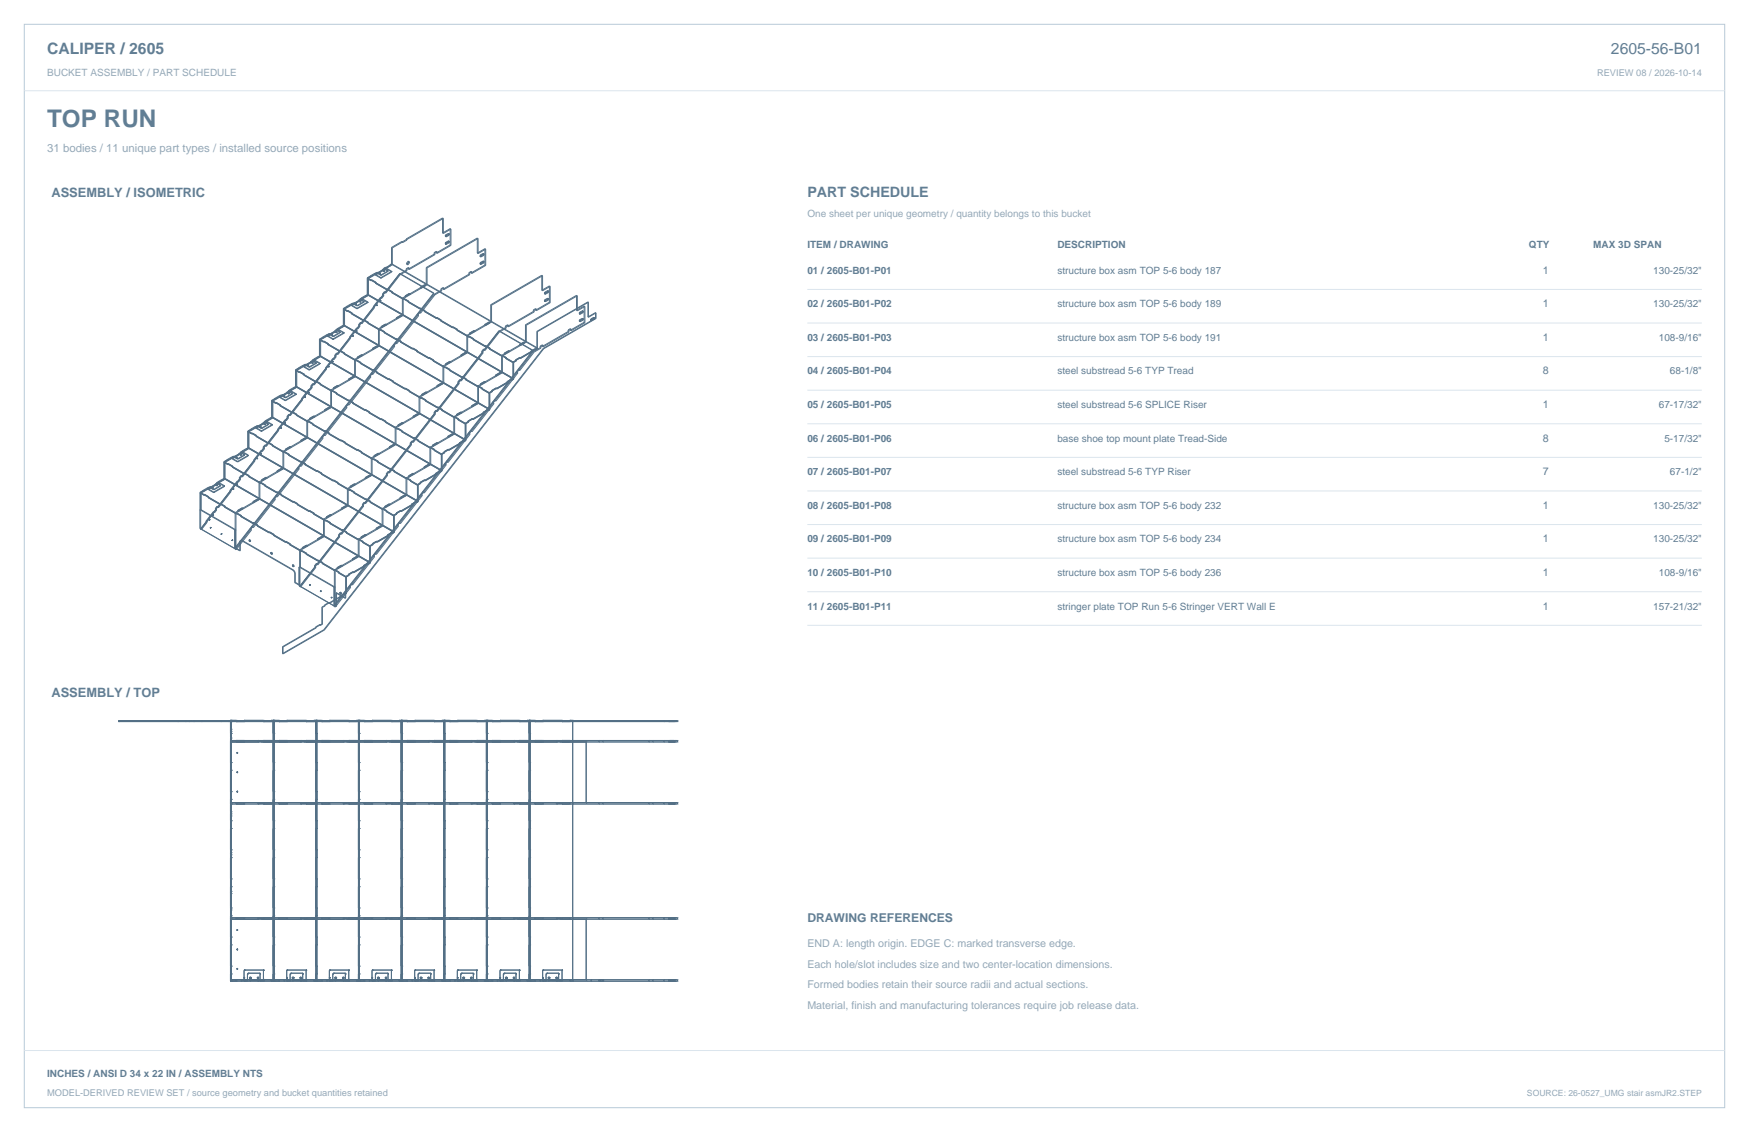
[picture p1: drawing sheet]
<svg xmlns="http://www.w3.org/2000/svg" width="864mm" height="559mm" viewBox="0 0 864 559" stroke-linecap="round" stroke-linejoin="round" font-family="sans-serif">
<path d="M12 12h840v535h-840z" fill="none" stroke="#b8cad8" stroke-width=".49"/>
<g fill="none" stroke="#dbe5ed" stroke-width=".49">
<path d="M12 45h840M399 143h441M399 159h441M399 176h441M399 193h441M399 209h441M399 226h441M399 242h441M399 259h441M399 276h441M399 292h441M399 309h441"/>
<path d="M12 519h840"/>
</g>
<g fill="none" stroke="#536f85" stroke-width=".49">
<path d="M198 119v1M198 120h1M198 119h1M198 119l-5 3M199 119v1M199 119l-5 3M201 118h.1M201 118l-3 2M201 118v1M201 119l-2 1M219 108v7M219 115h.1"/>
<path d="M219 108l-18 10M219 108h.1M220 116v1M220 116l1 1M220 116h.1M220 120h.1M220 117h.1M220 120h1M220 116h1M221 120h-1M221 116h-1M221 117h-1"/>
<path d="M221 116l-1 1M221 115l-1 1M221 115l1 1M221 116h1M221 119l-1 1M221 119l1 1M221 120h1M221 115h.1M221 116h.1M221 119h.1M221 120h.1M221 119h1"/>
<path d="M221 119v1M221 115v1M222 116l-1 1M222 120l-1 1M222 119l-1 1M222 116h.1M222 119h.1M222 120h.1M222 116h-1M222 119v1M222 113v8M222 113l-3 2"/>
<path d="M222 113h1M223 113v8M223 113l-4 2M236 118h.1M236 118v7M236 118l-26 14M236 118l-25 14M181 137l73 42M181 137l2 2M181 137v8M182 137v9h-1M182 137h-1"/>
<path d="M183 136v1zM183 136l-2 1M183 138v1M184 138l-1 1M184 138l2 1M184 138h-1M185 135l3 2M185 135v1M185 140l6 3h1M185 135h.1M185 135l-2 1M185 136h.1"/>
<path d="M185 135l1 1M185 136h1M186 136h-1M186 136l2 1M186 139l-1 1M186 135h-1M186 134l-5 3M186 134v1M186 134l2 2M186 135l2 1M187 134v1M187 134l-2 1"/>
<path d="M187 135h.1M187 134h.1M187 135h-2M187 135l-1 1M187 135h1M188 135h-1M188 135h.1M188 136h.1M188 137h.1M189 133v1M189 133h.1M189 133l-2 1"/>
<path d="M189 134h.1M189 133l-7 5v8h-1M189 133l2 1M189 132v1M189 132l2 2M190 134h.1M190 132l-1 1M190 132h-1M190 132h.1M190 132l3 2M190 132h1M191 133l-4 2"/>
<path d="M191 132v1M191 133h.1M191 132h.1M191 133l2 1M191 134h.1M191 134l-3 2M193 131v-1l72 42-8 5M193 131h.1M193 131l-2 1M193 122v8M193 122h1M193 130l72 42"/>
<path d="M193 130l-4 3M193 134h.1M193 134l-5 3M193 130v1M194 122v9l-5 2M197 135l-89 115v1M197 135l17 10M197 135h.1M197 135l-7 9M198 136l-7 9M201 133l-4 2 1 1M201 133h.1"/>
<path d="M201 133v1M201 130v1M201 130h.1M201 134l-3 2M201 131h.1M202 129l-1 1M202 129h.1M202 132l-1 1M202 132v1M202 132h.1M202 133h.1M202 129l-1 2"/>
<path d="M202 129v1M202 130l-1 1M210 132h1M210 132v8l-10 6M211 132v9l-11 6M214 125l-12 8M214 125h.1M214 125l1 1M214 125h1M215 126l-13 7M215 125v1M215 124l-1 1"/>
<path d="M215 124v1M215 124h1M215 125h1M216 124l-1 1M216 124v1M220 120l1 1M220 120v1M220 121h.1M221 121h-1M222 121l-7 4M222 121h1M223 121l-7 4"/>
<path d="M232 135v1M232 135h.1M232 135l-13 8M232 136l-13 7M233 134h.1M233 135h.1M233 134l-1 1M233 134v1M236 125h.1M237 130h.1M237 126l1 1M237 130h1"/>
<path d="M237 126h.1M237 130l1 1M237 126v1M237 126h1M237 127h.1M237 127h1M238 130h-1M238 126h-1M238 130h.1M238 126h.1M238 130v1M238 127h.1"/>
<path d="M238 125l1 1M238 126h1M238 129h1M238 126l-1 1M238 125l-1 1M238 129l-1 1M238 125h1M238 130h1M238 125h.1M238 129h.1M239 125h.1M239 126h-1"/>
<path d="M239 129l-1 1M239 126h.1M239 129v1M239 129h.1M239 125v1M239 126l-1 1M239 125l-1 1M239 130h-1M239 130h.1M239 131h1M239 131l-6 4M239 123v8"/>
<path d="M239 123h1M239 123l-3 2M240 131l-7 4M240 123v8M240 123l-4 2M268 136h.1M268 136l-26 14M268 136v7M268 136l-25 15M268 136v8M170 152l72 42M170 152v9"/>
<path d="M170 152v9h-1M171 151v1zM171 151l-1 2 1 1M172 153l-1 1M172 153l2 2M173 150h.1M173 150l3 2M173 150h1M173 150l-3 2M174 150v1M174 155l6 3M174 155h.1"/>
<path d="M174 150l-3 2M174 151h.1M174 151l2 1M174 150h-1M174 150l2 1M175 149v1M175 150h.1M175 149l-2 1M176 150h.1M176 151h.1M176 152h.1M177 151h-1"/>
<path d="M177 151h.1M177 148l2-1 3 2M177 148v1M177 148h.1M177 149h.1M177 148l-2 2M177 149l-7 4v8h-1M177 149l-3 2M178 148l2 1M178 148h.1M178 149h.1M178 159l-1 1"/>
<path d="M178 160v-1l-1 1M178 160h1M178 159l1 1M179 148l-2 1M179 148h.1M179 147l-1 1M179 147v1M179 148l3 1M180 149h.1M180 149l-3 2M180 158h.1M180 158l2 1"/>
<path d="M181 146h.1M181 146l-2 1M181 146l-4 2M181 145l73 42M182 149h.1M182 149l-6 3M182 145l-4 3M182 160l6 3M182 159h.1M182 159v1M184 151v1M184 151l1 1"/>
<path d="M185 152h.1M185 152l-6 8M186 151h.1M186 150v1M186 150h.1M188 148h.1M188 148v1M188 149h.1M188 147l-4 4M188 147h1M189 145l1 1M189 145v1"/>
<path d="M189 146l-11 14M190 146l-1 1M190 144l-1 1 1 1M190 144l1 1M190 144l-1 1M190 160l1 1M190 160h1M190 160l-2 1M192 143h-1M192 143l2 1M193 144l6 4M194 144h-1"/>
<path d="M196 157h.1M198 156h.1M198 156l-2 1M198 156l-11 6v9h-1M198 156l-7 5M200 147l1 2M200 147l-1 1M200 146h.1M200 146v1M200 146l-1 1v8l-1 1M200 147h-1v9h-1M201 149l6 4"/>
<path d="M201 149h.1M202 145h1M202 145l-2 1M203 145l-3 1M206 155l1 1M206 156l-11 13M207 156l-11 14M207 154l1 1M207 154l-1 1M207 154h.1M207 152v1M208 142h.1"/>
<path d="M208 152l-1 1M208 152l2 2M208 152h-1M210 154l5 3M210 154h.1M210 141l-2 1M210 141h.1M214 145l-67 86M214 145h.1M214 145l-79 101M214 145l1 1M214 145l-7 9"/>
<path d="M215 146l-7 9M215 157h.1M216 157h-1M216 157l2 1M218 158l5 4M218 158h.1M218 143v1M218 143h.1M218 143l-4 2M218 144l-3 2M219 142h.1M219 143h.1"/>
<path d="M219 142l-1 1M219 142v1M242 159l-3 1M242 159h.1M242 159l-2 2M242 159l-2 1M242 150l1 1M242 150v9l-8 5M243 151v8l-9 5M263 154h1M263 154l-12 7M263 153v1"/>
<path d="M263 153h1M264 154l-13 7M264 153v1M264 152l1 1M264 153h1M264 152l-1 1M264 152v1M265 153h-1M265 153h.1M268 143v1M269 148v1M269 145h1"/>
<path d="M269 148l1 1M269 148h.1M269 145h.1M269 149h.1M269 144v1M269 144h.1M269 148h1M269 144h1M270 148h-1M270 144l-1 1M270 145h-1M270 149h-1"/>
<path d="M270 144h1M270 144l1 1M270 147l1 1M270 148h1M270 147l-1 1M270 148l-1 1M270 144h-1M270 144h.1M270 147h.1M270 148h.1M270 147v1M271 144h-1"/>
<path d="M271 148l-1 1M271 145h-1M271 144h.1M271 148h.1M271 144v1M271 148h-1M271 149h1M271 141h1M271 141l-3 2M271 149l-7 4M271 141v8M272 149l-7 4"/>
<path d="M272 141l-4 3M272 141v8M285 153h.1M285 146h.1M285 146v7M285 146l-26 14M285 146l-25 15M286 155h.1M286 155h1M286 158l1 1M286 158h.1M286 154v1"/>
<path d="M286 158v1M286 154h.1M286 154h1M286 158h1M286 159h.1M286 159h1M287 158h-1M287 154l-1 1M287 158h.1M287 154h.1M287 155h.1M287 159h.1"/>
<path d="M287 153l1 1M287 154h1M287 157l1 1M287 158h1M287 158l-1 1M287 157l-1 1M287 153l-1 1M287 157h1M287 153h.1M287 157h.1M287 153h1M288 153h.1"/>
<path d="M288 157h.1M288 158h-1M288 154h.1M288 158h.1M288 153v1M288 154h-1M288 157v1M288 154l-1 1M288 157l-1 1M288 158l-1 1M288 159h1M288 151h1"/>
<path d="M288 159l-6 4M288 151l-3 2M288 151v8M289 159l-7 4M289 151l-4 2M289 151v8M290 156l1 1M290 149h1M290 149l-25 15M290 149v7M291 149l-26 15M291 149v8"/>
<path d="M292 158h.1M292 157v1M292 157h.1M293 157h1M293 157h.1M293 157h-1M293 157l-1 1M294 157h.1M294 157h-1M294 154h.1M294 157l-26 15M294 154v3"/>
<path d="M294 154l-4 2M294 154l-3 3M151 180h.1M151 180h-1M151 180l1 1M151 180l-1 1M151 180h1M152 180h-1M152 180h.1M153 178v1M153 178l1 1M153 179l-3 2"/>
<path d="M153 179l-2 1M153 179h.1M154 179h-1M154 179h.1M154 178l2 1M154 179h1M155 179h-1M155 179h.1M155 177v1M155 177h.1M155 178l3 1M155 178h-2"/>
<path d="M155 177l-1 1M155 178l-1 1M155 178l-5 3M155 178h.1M155 178l3 2M156 180l-3 1M156 179l-3 2M156 179v1M156 179h.1M157 176h.1M157 176h1M157 176l-2 1"/>
<path d="M157 176h1l72 41-1 1M158 176v1M158 176l-3 1M158 177l-4 2M158 167l1-1-1 2 2 1M158 167l72 42M158 167v9l72 41M158 179v1M158 179l-5 3M158 180l-5 3M158 179h.1M158 180h.1"/>
<path d="M159 167l-1 1v8h-1l1 1M159 166v1M159 166l1 1M159 167h1M160 167h.1M160 167l-2 1v8v1M160 168v1M160 168l2 2M161 165l-2 1M161 165l3 2M161 165l1 1M162 170l6 3"/>
<path d="M162 166h.1M162 166l2 2M162 170h.1M162 165l2 1M162 165h-1M163 165l-3 2M163 165h.1M164 165h.1M164 165v1M164 166h.1M164 179h.1M164 178v1"/>
<path d="M164 178h.1M164 177l-3 5M164 177h1M164 167v1M164 168h.1M164 167h.1M164 166h1M164 168h1M164 167h1M165 177h.1M165 168h.1M165 167v1"/>
<path d="M165 167h.1M165 166h.1M165 163v1M165 163l1 1M165 164h1M165 164l-2 1M165 175l1 1M165 164l-3 2M165 164h.1M165 163h.1M166 164h.1M166 176h.1"/>
<path d="M166 176l-11 14-1-1M166 163l2 1M166 176l-1 1M166 174l-1 1M166 174l1 1M167 175h.1M167 162h.1M167 162l3 2M167 162l-2 1M167 162l-1 1M167 175l-1-1-1 2M167 163l-5 3"/>
<path d="M167 163h.1M167 163l-1 1M167 162v1M167 163l3 1M168 164h.1M168 164l-3 2M168 173h.1M168 173l2 1M169 161h.1M169 161l-2 1M169 161l-2 2M170 161l72 41"/>
<path d="M170 164v1M170 164l-5 3M170 165l-5 3M170 164h.1M170 165h.1M170 160v1M170 160l72 42M170 160l-1 1M170 175l6 3M170 174v1M172 167h1M173 167h.1"/>
<path d="M173 167l-6 8M174 166h.1M176 163v1M176 163h.1M176 178h.1M176 178l2 1M176 164h.1M176 162l-4 5M176 162h1M176 176l1 1zM177 160l1 1-1 1M177 160v1"/>
<path d="M178 161l-11 14M178 179h.1M178 179l6 4M179 175h.1M179 175v1M179 175l-3 1M179 175l-4 2v9l-2 1M179 176l-4 2v8l-8 5M184 172h.1M184 172v1M184 172l-5 3M184 173l-5 3"/>
<path d="M186 171h.1M186 171l-2 1M186 171l-2 2M188 163h.1M188 163l2 1M188 161h1M188 161l1 1M189 162l-2 1v8h-1M189 161v1M190 164l6 4M190 164h.1M191 160v1"/>
<path d="M191 161l-2 1M191 160l-2 1M194 170l1 1M195 171l-1-1 1 1M195 171l-11 14M195 169l1 1M195 169h1l-1 2M196 167v1M196 167l2 1M198 169l6 3M198 168v1M204 172l2 1"/>
<path d="M204 172h.1M206 174l6 3M206 173v1M212 176v1M212 176l2 2M214 178l6 4M214 178h.1M220 180h.1M222 178v1M222 179h1M222 178l1 1M222 179l-3 2v8h-1"/>
<path d="M222 178l-2 2M223 179h.1M223 179l-4 2v8l-1 1M223 179l-3 1M223 161v1M224 161l2 2M224 161l-1 1M226 163l6 3M226 163h.1M228 176h.1M228 175v1M228 175h.1"/>
<path d="M228 176l-6 3M228 176l-5 3M230 174v1M230 174h.1M230 174l-2 2M230 174l-2 1M230 175l-2 1M232 166h.1M232 166l2 1M232 164v1M234 168l6 3M234 167v1"/>
<path d="M234 164h.1M234 163h.1M234 164l-3 2v8h-1M234 163l-2 1M234 163v1M234 164l-3 2v8l-1 1M234 163l-2 2M238 173v1l-11 14M238 173l1 1M239 174h-1l-11 14M239 174l-11 14M239 172l-1 1"/>
<path d="M239 172v1M239 172l-1 2M239 173h.1M239 160h.1M239 160l1 1M239 160h1M240 171h.1M240 160v1M240 171l2 1M242 172l6 4v-1M242 172h.1M246 164h1"/>
<path d="M246 164l-7 9M246 163l17 10M246 163l-98 127M246 163v1M246 164l-7 9v-1M246 164l17 9M247 164l-8 9M248 175v9h-1M248 175h.1M248 175l2 2M249 174v1M249 175h.1"/>
<path d="M249 175h-1M249 175l-1 1v8h-1M250 162h.1M250 161h.1M250 162l-4 2M250 161v1M250 177l3 2 2-1M250 177h.1M250 162l-3 2M251 160v1M251 160l-1 1M251 161h.1"/>
<path d="M251 161h-1M251 173h1M251 173l-2 1M252 173l-3 2M255 178h.1M255 178l-2 1v8l-8 5M255 178l-1 1v8M255 178l-2 1v8M256 170l1 1M256 170h1M257 176v1M257 176l-2 2"/>
<path d="M257 170v1M259 169l-3 1M259 169h.1M259 169l-2 1M259 169l-2 2M259 160l1 1M259 160v9l-10 6M260 161v8l-11 6M262 173v1M263 173l-90 115M263 173h.1M263 173l-98 126"/>
<path d="M263 174h1M263 174l-19 24M264 174l-7 9M264 172l-2 1M264 172l-2 2M264 172h.1M265 164h.1M265 164v8M265 172l-10 6M267 172h.1M267 172l-4 2M267 171v1"/>
<path d="M267 171h.1M267 172l-3 2M268 170h.1M268 170l-1 1M268 171h.1M268 170v1M268 172l-108 139M268 172h.1M281 164h.1M281 164l-13 7M281 163h.1M281 163v1"/>
<path d="M282 162h.1M282 163h.1M282 162l-1 1M282 162v1M134 198l72 41v9M134 198v8l72 42M136 197l-2 1v8l-2 2M136 197l-2 1 2 1M136 197h.1M136 199h.1M136 199l2 1M138 196l3 1"/>
<path d="M138 196h.1M138 196l3 2M139 195l-5 3M139 195l-3 2M139 195h.1M139 195l2 1M139 195l-1 1M139 195h1M140 195h.1M140 196h.1M140 195v1M140 196h1"/>
<path d="M140 195h1M141 195v1M141 196h.1M141 195h.1M141 195h-1M141 196h-1M141 197v1M141 198h.1M141 197h.1M142 194l-7 4v8l-1 1M142 194h.1M142 194l-2 1"/>
<path d="M142 193l4-2 72 41-1 1M142 193l2 1M142 193h.1M142 194v1M142 195h.1M142 194h1M142 195h1M143 194v1M143 194h-1M143 194h.1M143 195h.1M143 193l3 1"/>
<path d="M143 193l-1 1M143 193h-1M143 193l-5 3M144 193h-1M144 193h.1M144 193l2 2M144 194l-3 2M144 195l-3 1M144 194v1M144 194h.1M144 195h.1M145 191l1 1"/>
<path d="M146 191v1M146 191h-1M146 191l-2 2M146 192l-4 2M146 183l2-1-2 1 2 1M146 183l72 41v9M146 183v8l72 42M146 194v1M146 194l-5 3M146 195h.1M146 195l-5 3M146 194h.1"/>
<path d="M147 182l-1 1v8h-1M147 182h.1M147 182h1M148 182l-1 1v8l-1 1M148 182h.1M148 183v1M148 183l2 2M148 184h.1M149 197h.1M149 197l-6 8M150 180l-3 2M150 180v1"/>
<path d="M150 181l3 1M150 185l6 4M150 185h.1M150 181l-2 1M150 181h.1M150 181l3 2M150 196h1M150 196h.1M151 196h.1M151 196h-1M151 180l-3 2M152 181h.1"/>
<path d="M152 180v1M152 194h.1M152 194h1M152 181h1M153 194h-1M153 194h.1M153 192l-4 5M153 192v1M153 181h.1M153 182v1M153 183h.1M153 182h.1"/>
<path d="M153 191h1M154 191l-11 14M154 191l-1 2M154 189l-1 2M154 189l1 1M155 190l-1 1M156 188v1M156 188l2 1M156 188h.1M158 190l6 3M158 189v1M161 182h.1"/>
<path d="M161 182l-6 8M162 181h.1M162 181h1M163 181h.1M163 181h-1M164 193l2 1M164 193h.1M165 192h.1M165 191v1M165 192l-2 1v8h-1M165 192l-1 1v8h-1M166 194l6 4"/>
<path d="M166 194h.1M167 190v1M167 190h.1M167 190l-2 1M167 190l-2 2M167 191l-2 1M172 200h.1M172 200v-1v1M172 200l-56 71M172 187h.1M172 187h1M172 187l-7 5"/>
<path d="M172 197v1M172 197l2 2M173 187h-1M174 199l6 4M174 199h.1M174 186h1h-1M174 186h.1M174 186l-2 1M183 185v1M183 186h.1M183 186l-11 14M184 184v1"/>
<path d="M184 185l-1-1h1l-1 2-1-1 1 1M184 185h.1M184 182v1M184 182l2 2M186 184l6 3M186 184h.1M192 187h.1M192 187l2 1M194 189l6 3M194 188v1M200 192l2 1M200 192h.1"/>
<path d="M202 193l6 4M202 193h.1M208 196v1M208 196l2 2M208 195h1M208 195h.1M208 195l-1 1v8l-1 1M209 195l-2 1v8v1M209 195h.1M210 198h.1M210 198l6 3M210 193l1 1"/>
<path d="M210 193l-2 2M211 194l-2 1M216 190v1M216 191l-7 4M216 191h.1M218 189v1M218 189h.1M218 189l-10 6M218 189l-2 1M218 190l-2 1M218 189l-2 2M220 181v1"/>
<path d="M220 181l2 1M220 181h.1M222 183l6 3M222 182v1M226 189h1M226 189h1l-11 14M227 189l-11 14M227 188h1M227 188v-1l-1 2M228 188h-1l-1 1M228 186h.1M228 186l2 1"/>
<path d="M230 187l8 5M230 187h.1M235 199v1M235 199h.1M235 199l-2 2M235 199l-2 1M235 200l-2 1M237 189l1 1M238 190l-2 1v8l-1 1M238 190h.1M238 192l4 2M238 192h.1"/>
<path d="M239 189h1M239 188h1M239 188v1M239 189l-3 2v8h-1M239 188l-2 1M240 188v1M240 189l-2 1M240 188l-2 2M242 194v8M242 194h.1M243 193h.1M243 193l-1 1"/>
<path d="M243 199h1M244 199h.1M244 199l-11 14M244 197l1 1M244 198v-1l1 1-1 1h-1h1M244 198h1M245 185h.1M245 185l-6 4M245 192h.1M245 192l-2 1M247 184h.1M247 184l-2 1"/>
<path d="M247 184l-7 5M250 188l1 1M251 189l-6 3M252 187l1 1M252 187h1M252 187l-2 1M252 187l-9 6M252 187h.1M253 187v1M254 187l-1 1M254 187h-1M255 183l1 1z"/>
<path d="M256 184l-11 14M256 182l1 1M122 213l73 42M122 213v8l73 42M124 212l-1 1v8M124 212l-2 1 2 1M124 214h.1M124 212h.1M125 214h-1M125 214l2 1M126 211l3 2M126 211h.1"/>
<path d="M126 211l-2 1M126 215l6 4M126 215h.1M126 211h1M127 211h-1M127 211h.1M127 211l2 2M127 210l-5 3M127 210h.1M127 210l-3 2M127 210l2 1M128 210h.1"/>
<path d="M128 210l-2 1M128 210v1M128 211h.1M128 211h1M129 210h-1M129 210v1M129 210h.1M129 211h.1M129 211h-1M129 211v1M129 213h.1M129 212h.1"/>
<path d="M130 209h.1M130 209l-2 1M130 209l-7 4v8l-1 1M131 208l1 1M131 208h.1M131 209h.1M131 210h.1M131 209v1M131 220l-1 1M131 220h1M131 208l-1 1M131 208l3 1"/>
<path d="M132 208l-5 3M132 208h.1M132 208l-2 1M132 208h-1M132 208l2 2M132 209l-3 2M132 210l-3 1M132 209v1M132 209h.1M132 210h.1M133 209h-1M133 218l-1 1"/>
<path d="M133 218l2 2M134 206v1M134 207h.1M134 206h.1M134 206l-3 2M134 206l72 41M134 206l-2 2M134 207l-4 2M134 209v1M134 210l-5 3M134 210h.1M135 220h-1"/>
<path d="M137 212h.1M137 212h1M138 212l-6 8M138 200l6 4M138 200h.1M139 211h.1M140 209h1M140 209h.1M141 209h-1M141 209h.1M141 207l-4 5M141 207v1"/>
<path d="M142 206l-11 14M142 206h.1M142 206l-1 2M143 205l-1 1M143 205h.1M144 203v1M144 203h.1M144 203l2 2M146 205l6 3M146 205h.1M149 217v1M151 216v1"/>
<path d="M151 216h.1M151 216l-2 1M151 217l-11 6v8h-1M151 216l-2 2M152 208h.1M152 208l3 1M153 207h.1M153 207l-1 1v8l-3 2M154 210l6 3M155 209h-1M155 209l-1 1M155 205v1"/>
<path d="M155 206h.1M155 206l-4 2v8l-10 6M155 205l-2 2M155 206l-2 1M159 216h1zM160 216l-11 14M160 214v1zM160 202h1M160 213h.1M160 213l3 1M162 214l6 4M162 201l1 1"/>
<path d="M162 201h1M162 201h.1M162 201l-2 1M162 201l-7 5M163 214h-1M163 201v1M163 201l-2 1M163 202l-8 4M169 217l-1 1M169 217l1 2M170 219l6 3M170 219h.1"/>
<path d="M171 201h.1M171 201v-1v1M171 201l-11 14M180 202v1M180 202l2 1M180 202h.1M182 204l6 3M182 203v1M188 207h.1M188 207l2 1M190 208l6 4M190 208h.1"/>
<path d="M194 220h1M194 219l1 1M194 219v1M194 219l-2 2M195 220l-8 4M196 211v1M196 211l3 2M196 210h1M198 213l6 3M199 213h-1M199 209h.1M199 209l-3 1"/>
<path d="M199 209l-2 1M202 219l1 1M202 219h1l-11 14M203 220l-11 13M204 218l-1 1v1M204 218h.1M204 218h-1l-1 1M204 206h.1M204 216h.1M204 216l3 1M206 205h1M206 204l1 1"/>
<path d="M206 204l-2 2M206 205l-11 6v8l-10 6M206 204v1M206 218l6 3M206 218h.1M207 205h.1M207 205l-11 6v8l-1 1M207 205l-3 1M214 220h.1M214 204h1l-11 14M214 204h1M215 204l-11 14"/>
<path d="M216 203h.1M216 203h-1l-1 1M216 219h.1M216 219l-2 1M216 203h-1l-1 1h1M216 219l-3 2v8l-11 6M216 201h.1M216 201l2 1M218 203l6 3M218 202h.1M218 202v1M221 215l1 1"/>
<path d="M222 216h.1M222 216l-6 3M223 214l1 1M223 214h1M223 214l-2 1M224 214v1M224 214l-2 2M224 215l-2 1M224 206v8l-12 7M224 206l2 1M225 205h1M226 207l4 2 1-1"/>
<path d="M226 207h.1M227 219h.1M227 219l-5 3M228 204h.1M228 203v1M228 204l-4 2M228 203l-3 2M228 204l-4 2v8v1M228 204l-2 1M229 217v1M229 217l-2 2M229 218h.1"/>
<path d="M230 209v8l-11 6M230 217l-1 1M230 209v8M231 208h.1M231 208l-1 1M232 214h.1M232 214l-11 14M232 214h-1h1M233 213h.1M233 213l-1-1 1 1M233 213l-1 1M233 201h.1"/>
<path d="M233 200v1M233 201l-5 3M233 207h.1M233 207h1M233 207l-2 1M239 204h.1M239 204l-6 3M239 204l-5 3M241 203h.1M241 202v1M241 202l-2 2M242 202l-1 1"/>
<path d="M242 202l-12 7M106 239h.1M106 239h1M106 239l-3 2M106 239l1 1M106 239l-7 4v18M106 239l-2 1M107 239v1M107 240l-4 2M107 239l2 1M107 238v1M107 238l2 1"/>
<path d="M107 240h.1M107 239h.1M108 238l-2 1M108 238l3 2M108 238l-1 1M108 239h-1M108 238v1M108 239h.1M108 238h.1M108 239l3 1M109 240l-3 1M109 240l-3 2"/>
<path d="M109 239v1M109 239h.1M109 240h.1M110 236v1M110 236l-3 2M110 237l1-1 72 42M110 237h.1M110 237l-2 1M111 228l72 42M111 228v8l72 42M111 228v8l-1 1M111 240h.1"/>
<path d="M111 240l-5 3M112 227h.1M112 227l-1 1 1 1M112 229h.1M113 229h-1M113 229l2 1M114 226l3 2M115 226v1M115 231l6 3M115 226l-4 2v9l-4 2M115 226h-1M115 226l-3 1"/>
<path d="M115 226h.1M115 227h.1M115 227l2 1M115 230h.1M115 230v1M115 225l-4 3M115 225l-1 1M115 225l2 1M115 225h.1M115 225l2 2M116 225l-2 1M116 225h.1"/>
<path d="M116 225v1M116 226h.1M117 226h.1M117 239h.1M117 226v1M117 237l-4 5M117 237l1 1M117 227h.1M117 228h.1M117 238h1M118 227h-1M118 226h-1"/>
<path d="M118 226h.1M118 227h.1M118 226v1M118 224h.1M118 236h1l-11 14h-1M118 236l1 1M118 224l-3 2M118 224l-2 1M119 223l2 2M119 223l4-2 72 42h-1M119 223l2 1M119 225h.1"/>
<path d="M119 224h.1M119 237l-1 1M119 224v1M119 235l-1 1M119 235h1M120 223l3 2M120 223l-2 1M120 235h-1l-1 1M120 224l-5 2M120 223v1M120 223h.1M120 224l3 1"/>
<path d="M121 225l-3 1M121 225l-3 2M121 224v1M121 224h.1M121 225h.1M121 234h.1M121 234l2 1M122 222h.1M122 222l-4 2M122 222l-2 1M123 221l-1 1M123 225h.1"/>
<path d="M123 225l-6 3M123 221l-3 2M123 235l6 4M123 235h.1M127 226h.1M127 226v1M127 227h.1M129 224h.1M129 238l2 1M129 238v1M129 238h.1M129 222l-4 5 1 1-6 7"/>
<path d="M129 222l1 1M129 237h1M129 237h.1M129 237l-1 1v8l-1 1M130 237l-2 1v8v1M130 237h.1M130 221l-10 14h-1M130 221l1 1M131 222l-1 1M131 240l6 3M131 239v1M131 236h.1"/>
<path d="M131 236h1M131 236l-2 1M132 236h-1M132 236l-2 1M134 220l6 3M137 232v1M139 231v1M139 231h.1M139 231l-2 1M139 231l-2 2M139 232l-9 5M140 223h.1"/>
<path d="M141 223h-1M141 223l2 1M141 222h.1M141 222l-1 1v8l-11 6M143 225l5 3M143 225h.1M143 220l1 1M143 220l-2 2M144 221l-3 1M147 231h1M147 231l-31 40M148 231l-11 14"/>
<path d="M148 230h1M148 228h.1M149 228h-1M149 228l2 1M151 229l5 4M151 229h.1M157 232l-1 1M157 232l2 2M159 234l5 3M159 234h.1M165 237l2 1M165 237h-1"/>
<path d="M167 239l6 3M167 238v1M175 239h.1M175 239l-2 1M176 222h.1M177 222h-1M177 222l1 1M178 224l6 3M178 224h.1M180 236h1M181 236h.1M181 236l-8 5"/>
<path d="M183 235h.1M183 235l-11 6v8l-1 1M183 235l-3 1M183 235l-2 1M185 226l-1 1M185 226l2 2M185 227h-1M185 225h.1M185 225v1M185 225l-2 1v8l-2 2M185 226h-1v9h-1M186 228l6 4"/>
<path d="M187 228h-1M187 224h.1M187 224l-2 1M187 224l-2 2M191 234l-11 14M191 234v1M191 235l-10 14M192 233h.1M192 233l-1 1M192 221h1zM193 231l-1 1M193 231l2 1"/>
<path d="M193 231h-1M195 233l5 3h1M195 232v1M200 236v8l-2 2M201 236h-1M201 236l2 1M202 235h.1M202 235l-2 1M202 235l-1 1v8l-1 1M203 237l3 3 2-1M203 237h.1M204 234h.1"/>
<path d="M204 234l-2 1M206 239v8M207 238l-1 1M207 238l1 1M207 238h.1M208 238v1M209 231h1zM210 237h.1M210 237l-3 1M211 229l1 1zM211 229l-2 2M212 221v8l-10 6"/>
<path d="M212 221l2 1M212 221h.1M214 222l4 2M214 222h.1M215 234h.1M215 234l-5 3M217 233h.1M217 233l-2 1M218 233h-1M219 223h1M219 223l1 1M219 223h.1"/>
<path d="M219 223l-1 1v8l-11 6M220 223l-2 1M220 223v1M220 224h-2M220 229l-11 14M221 228h.1M221 228l-1 1M221 222h1M221 222l-2 1M99 252l17 10M99 252v9M99 243l72 42"/>
<path d="M99 243l2 1M99 243l1-1-1 1M99 243v9M99 243v8M99 251l17 11M99 251v1M100 242l-1 1M100 242h.1M100 242h1M101 242h-1M101 244h.1M101 244l2 1"/>
<path d="M102 257l-3 4M102 257v1M102 258h.1M102 258l-3 3M102 241l-2 1M102 241h.1M102 241l3 2M102 241h1M103 246l6 3M103 245v1M103 241l-2 1M103 241h.1"/>
<path d="M103 242h.1M103 241v1M103 242l2 1M103 257h.1M103 256v1M103 256h.1M103 256l1 1M103 240v1M103 240l2 1M103 241l2 1M103 257h1M103 256h1"/>
<path d="M104 256h.1M104 257h-1M104 256v1M104 257h.1M104 240l-2 1M104 240v1v-1M104 240h.1M104 241h.1M105 241h.1M105 254h.1M105 241v1M105 253l-3 4"/>
<path d="M105 253h1M105 242h.1M105 243h.1M105 242h1M105 241h1M105 243h1M106 242h.1M106 241v1M106 241h.1M106 253h.1M106 243h.1M106 251h1l-8 10"/>
<path d="M106 251l1 1M107 252l-1 1M107 252h.1M107 250l-1 1M107 250l1 1M107 250l-1 1 1 1M108 250l-9 11M109 249h.1M109 249l2 1M111 250h.1M111 250l6 4M113 242h1"/>
<path d="M113 242l1 1M114 242v1M114 243l-6 8M115 241v1M115 241h.1M115 242h.1M117 253v1M117 253l2 2M117 252l1 1zM119 255l6 3M119 255h.1M120 251h.1"/>
<path d="M120 251l-3 1M124 260h1zM125 258h.1M125 248h.1M125 258l2 1M127 260l6 3M127 247h1M127 246l1 1M127 246v1M127 246l-2 2M127 259v1M128 247h.1"/>
<path d="M128 247l-12 6v18M128 247l-11 6v18M128 247l-3 1M135 246l-19 25M135 246l1 1M136 246h-1l1 1M136 247l-11 13M136 245h1M137 245h-1h1M137 243h.1M137 243l2 1M139 244l6 4"/>
<path d="M139 244h.1M145 247v1M145 247l2 2M147 249l6 4v-1M147 249h.1M153 252l2 1M153 252h.1M155 254l6 3M155 253v1M161 257h.1M161 257l2 1M161 255h.1"/>
<path d="M163 258l6 4M163 258h.1M163 254h1M163 254l-2 1M164 254l-3 1M169 251h.1M171 250h.1M171 250l-11 6v9h-1M171 250l-2 1M171 250l-11 7v8h-1M173 242h.1M173 242l2 1"/>
<path d="M173 240h.1M173 240v1M173 241h-1v9h-1M175 243h.1M175 243l6 4M179 249v1l-10 13h-1M179 249l1 1M180 250l-11 14M180 248l1 1M180 248l-1 1M181 249l-1-1-1 1M181 246v1"/>
<path d="M181 246l2 2M183 248l6 3M183 248h.1M188 260h.1M188 260l-2 1M188 260l-11 6M189 251v8l-1 1M189 251l2 1M190 250h.1M191 253l3 2 2-1M191 252v1M191 252h.1"/>
<path d="M192 249h1M192 249l-2 1M193 249l-3 1M194 254v9l-10 6M195 254v9M196 253h.1M196 254h.1M196 253v1M196 254h-2M196 253l-2 1M196 259l1 1M197 260l-11 14"/>
<path d="M197 258l1 1M197 258l-32 41M198 246h.1M198 246l-9 5M198 252h.1M198 252l-2 2M198 252l-2 1M200 244v1M200 244l-2 2M200 245h.1M200 245l-11 6v9h-1M200 245l-2 1"/>
<path d="M203 249h.1M203 249l-7 4M205 248h1M205 248l-2 1M206 248h.1M206 247l-8 5M208 244l1 1M208 244l-11 14M208 244h.1M209 245l-11 14M209 243h.1M209 243l-1 1"/>
<path d="M99 261l17 10M99 261h.1M104 260v1M104 261h.1M104 260h.1M109 264h.1M109 263v1M109 263h.1M109 263l1 1M109 264h1M110 264h-1M110 264h.1"/>
<path d="M115 267h.1M115 266v1M115 266h.1M116 271h.1M116 271h1M116 262v9M117 271l1 1M117 271l2 1M118 268v4M118 267v1M119 267v5M119 272h-1"/>
<path d="M119 267l-1 1M119 267h.1M119 267h-1M119 267l25 14M119 267h1M120 267h-1M120 267l25 14M123 267h.1M123 266v1M123 266h.1M123 261l1 1M123 261h1"/>
<path d="M123 267h1M124 267h.1M124 267h-1M124 262l-7 9M133 263l2 1M133 263h.1M134 273h.1M134 273v1M134 274h.1M135 264l6 4M135 264h.1M141 267l2 2"/>
<path d="M141 267v1M141 268h.1M143 269l6 3M143 269h.1M144 279h.1M144 279v1M144 280h1M145 279h-1M145 279h.1M145 280h.1M145 279v1M145 279l-1 1"/>
<path d="M148 280l17 10M148 280v9M149 272h.1M149 272l2 1M149 270l1 1M150 271h.1M150 271l-2 1v8M151 274l6 3M151 274h.1M151 269h1M151 269l-2 1M152 269l-2 2"/>
<path d="M155 279l1 1M155 279l1 1-8 9M156 278l1 1M156 278l-1 1M157 266h.1M157 276v1M157 276l2 2M157 277h.1M159 265h.1M159 265l-11 6v19M159 265l-2 1M159 278l6 4"/>
<path d="M159 278h.1M159 265l-9 6M167 264l1 1-11 14-1-1-1 1 1 1M167 264l1 1M168 265l-11 14M168 263l1 1M168 263l-1 1M168 263h.1M168 263l-1 1 1 1M169 279h.1M169 279l-3 1M169 279l-2 1"/>
<path d="M169 261v1M169 261l2 2M171 263l6 3M171 263h.1M174 276h.1M176 275h1M176 275l-2 1M176 275h.1M176 275l-10 6M177 275h-1M177 275l-3 1M177 266v9h-1"/>
<path d="M177 266l2 1M177 266h.1M178 265h1M179 268l4 2M179 268h.1M180 279h.1M180 279v1M180 280l-6 2M180 279l-5 3M180 264h1M180 264l-2 1M181 264l-2 1"/>
<path d="M182 278h.1M182 278l-2 1M183 278l-12 7v10M183 269v9M183 270v8M183 278h-1M183 278h.1M183 270h.1M184 268v1M184 269h.1M184 269h-1M184 269l-1 1"/>
<path d="M184 274l1 1M185 274h-1l1 1M185 275l-11 14M185 273l1 1zM185 273h.1M186 261h.1M186 267h.1M186 267l-2 1M188 260l-11 6v9l-10 6M191 264h1M191 264l1 1M192 264v1"/>
<path d="M192 265l-6 2M192 264l-6 3M194 263h.1M194 263l-3 1M195 263h-1M144 281l1 1M145 282h.1M145 281h.1M145 281h-1M145 281v1M145 282v1M145 282h1"/>
<path d="M145 283h1M146 283h.1M146 283v5M146 282v1M146 282h-1M146 283h-1M146 283v4M146 287l2 2-2-1M146 287v1M148 289l17 10M148 289v1M148 290h.1"/>
<path d="M153 289h.1M156 280l-8 10M158 292h.1M158 292h1M159 292h-1M159 292h.1M159 300v8M159 300h.1M160 299l-1 1M160 299h.1M160 299h1M161 299l-2 1"/>
<path d="M161 299h.1M162 297v1M162 297l-2 2M164 295h.1M165 299h.1M165 299l1 1M165 290v9M165 281v1M165 281v18M165 281l2 1M166 299h.1M166 293v6"/>
<path d="M166 293h.1M166 293l4 2M166 280h1M166 281h1M166 280v1M166 281h-1M166 293l5 2M167 280v1M167 281l-1 1v17M167 283l4 2 1-1M167 282v1M168 293h.1"/>
<path d="M168 294v1M168 295l-7 4M168 295h.1M168 294h.1M168 292v1M168 295l-5 3-1-1M168 292h.1M168 293h1M169 293h-1M169 293h.1M170 293l-2 1M170 293h.1"/>
<path d="M170 293v1M170 293h1M170 293v2M171 295h-1M171 293h-1M171 285v8M171 293l-1 1M172 283v1M172 284h.1M172 284l-1 1M172 289l1 1zM173 290l-7 10"/>
<path d="M173 288l1 1M173 288l-8 11M173 288h1M174 282h1M174 282v1M174 283l-2 1M174 282l-2 1M175 282l-1 1M139 319v4M139 319h1M140 319v4M156 310l-17 9"/>
<path d="M156 310h.1M156 309v1M156 310l-16 9M158 308v1M158 308l-2 1M159 308l-3 2M159 308h.1M159 308l-1 1M160 311h.1M160 311l-21 12M160 311l-20 12M139 323h1"/>
<path d="M59 356h.1M59 356h275M88 356h.1M92 356h.1M93 356h.1M95 356h.1M96 356h.1M99 356h.1M109 356h.1M113 356h.1M114 356h.1M114 356v128"/>
<path d="M114 356h3M117 356h.1M121 356h.1M121 356h9M130 356h.1M134 356h.1M134 356h4M135 356h.1M135 356v128M138 356h.1M142 356h.1M142 356h9"/>
<path d="M151 356h.1M155 356h.1M155 356h4M156 356h.1M156 356v128M159 356h.1M163 356h.1M163 356h9M172 356h.1M176 356h.1M176 356h4M177 356h.1"/>
<path d="M177 356v128M180 356h.1M184 356h.1M184 356h9M193 356h.1M197 356h.1M197 356h4M198 356h.1M198 356v128M199 356h.1M199 356v128M201 356h.1"/>
<path d="M205 356h.1M205 356h9M214 356h.1M218 356h.1M218 356h4M219 356h.1M219 356v128M220 356h.1M220 356v128M222 356h.1M226 356h.1M226 356h9"/>
<path d="M235 356h.1M239 356h.1M239 356h4M240 356h.1M240 356v128M241 356h.1M241 356v128M243 356h.1M247 356h.1M247 356h9M256 356h.1M260 356h.1"/>
<path d="M260 356h4M261 356h.1M261 356v128M262 356h.1M262 356v128M264 356h.1M268 356h.1M268 356h10M278 356h.1M281 356h.1M281 356h2M283 356h.1"/>
<path d="M283 356v128M288 356h.1M328 356h.1M330 356h.1M331 356h.1M333 356h.1M334 356h.1M114 366h.1M114 362h.1M114 376h.1M114 361h.1M114 364h.1"/>
<path d="M114 360h.1M114 366h220M114 366v30M117 366h.1M117 372h.1M117 371v1M117 371h.1M121 366h.1M127 366h.1M127 366h2M128 366h.1M129 366h.1"/>
<path d="M130 366h.1M134 366h.1M135 366h.1M135 362h.1M135 376h.1M138 366h.1M142 366h.1M148 366h.1M148 366h2M149 366h.1M150 366h.1M151 366h.1"/>
<path d="M155 366h.1M156 366h.1M156 362h.1M156 376h.1M159 366h.1M163 366h.1M169 366h.1M169 366h2M170 366h.1M171 366h.1M172 366h.1M176 366h.1"/>
<path d="M177 366h.1M177 362h.1M177 376h.1M180 366h.1M184 366h.1M191 366h.1M191 366h1M192 366h.1M193 366h.1M197 366h.1M198 366h.1M198 362h.1"/>
<path d="M198 376h.1M198 366h1M198 362h1M198 376h1M199 366h.1M199 362h.1M199 376h.1M201 366h.1M205 366h.1M212 366h.1M212 366h1M213 366h.1"/>
<path d="M214 366h.1M218 366h.1M219 366h.1M219 362h.1M219 376h.1M219 366h1M219 362h1M219 376h1M220 366h.1M220 362h.1M220 376h.1M222 366h.1"/>
<path d="M226 366h.1M233 366h.1M233 366h2M234 366h.1M235 366h.1M239 366h.1M240 366h.1M240 362h.1M240 376h.1M240 366h1M240 362h1M240 376h1"/>
<path d="M241 366h.1M241 362h.1M241 376h.1M243 366h.1M247 366h.1M254 366h.1M254 366h2M255 366h.1M256 366h.1M260 366h.1M261 366h.1M261 362h.1"/>
<path d="M261 376h.1M261 366h1M261 362h1M261 376h1M262 366h.1M262 362h.1M262 376h.1M264 366h.1M268 366h.1M275 366h.1M275 366h2M276 366h.1"/>
<path d="M277 366h.1M278 366h.1M281 366h.1M283 366h.1M289 366v30M290 366h.1M296 366h.1M298 366h.1M320 366h.1M322 366h.1M328 366h.1M330 366h.1"/>
<path d="M331 366h.1M333 366h.1M334 366h.1M114 380h.1M114 395h.1M114 391h.1M114 397h.1M114 396h.1M114 397h220M114 396h220M114 396v1M117 397h.1"/>
<path d="M117 396h.1M117 396v1M117 391h.1M117 381h.1M121 397h.1M121 396h.1M121 396v1M127 396v1M128 396v1M129 396v1M129 396l-2 1M130 396v1"/>
<path d="M130 397h.1M130 396h.1M134 397h.1M134 396h.1M134 396v1M135 380h.1M135 395h.1M135 391h.1M135 396h.1M135 397h.1M138 397h.1M138 396h.1"/>
<path d="M138 396v1M142 397h.1M142 396h.1M142 396v1M148 396v1M149 396v1M150 396v1M150 396l-2 1M151 396v1M151 397h.1M151 396h.1M155 397h.1"/>
<path d="M155 396h.1M155 396v1M156 380h.1M156 395h.1M156 391h.1M156 396h.1M156 397h.1M159 397h.1M159 396h.1M159 396v1M163 397h.1M163 396h.1"/>
<path d="M163 396v1M169 396v1M170 396v1M171 396v1M171 396l-2 1M172 396v1M172 397h.1M172 396h.1M176 397h.1M176 396h.1M176 396v1M177 380h.1"/>
<path d="M177 395h.1M177 391h.1M177 396h.1M177 397h.1M180 397h.1M180 396h.1M180 396v1M184 397h.1M184 396h.1M184 396v1M191 396v1M192 396v1"/>
<path d="M192 396l-1 1M193 396v1M193 397h.1M193 396h.1M197 397h.1M197 396h.1M197 396v1M198 380h.1M198 395h.1M198 391h.1M198 380h1M198 395h1"/>
<path d="M198 391h1M199 380h.1M199 395h.1M199 391h.1M199 396h.1M199 397h.1M201 397h.1M201 396h.1M201 396v1M205 397h.1M205 396h.1M205 396v1"/>
<path d="M212 396v1M213 396v1M213 396l-1 1M214 396v1M214 397h.1M214 396h.1M218 397h.1M218 396h.1M218 396v1M219 380h.1M219 395h.1M219 391h.1"/>
<path d="M219 380h1M219 395h1M219 391h1M220 380h.1M220 395h.1M220 391h.1M220 396h.1M220 397h.1M222 397h.1M222 396h.1M222 396v1M226 397h.1"/>
<path d="M226 396h.1M226 396v1M233 396v1M234 396v1M235 396l-2 1M235 396v1M235 397h.1M235 396h.1M239 397h.1M239 396h.1M239 396v1M240 380h.1"/>
<path d="M240 395h.1M240 391h.1M240 380h1M240 395h1M240 391h1M241 380h.1M241 395h.1M241 391h.1M241 396h.1M241 397h.1M243 397h.1M243 396h.1"/>
<path d="M243 396v1M247 397h.1M247 396h.1M247 396v1M254 396v1M255 396v1M256 396l-2 1M256 396v1M256 397h.1M256 396h.1M260 397h.1M260 396h.1"/>
<path d="M260 396v1M261 380h.1M261 395h.1M261 391h.1M261 380h1M261 395h1M261 391h1M262 380h.1M262 395h.1M262 391h.1M262 396h.1M262 397h.1"/>
<path d="M264 397h.1M264 396h.1M264 396v1M268 397h.1M268 396h.1M268 396v1M275 396v1M276 396v1M277 396l-2 1M277 396v1M278 397h.1M278 396h.1"/>
<path d="M278 396v1M281 397h.1M281 396h.1M281 396v1M283 397h.1M283 396h.1M290 396v1M296 396h.1M296 397h.1M296 396v1M298 397h.1M298 396h.1"/>
<path d="M298 396v1M320 396h.1M320 397h.1M320 396v1M322 397h.1M322 396h.1M322 396v1M328 397h.1M328 396h.1M328 396v1M330 396v1M331 396v1"/>
<path d="M333 396v1M333 397h.1M333 396h.1M334 397h.1M334 396h.1M334 396v1M114 419h.1M114 409h.1M114 405h.1M114 403h.1M114 420h.1M114 401h.1"/>
<path d="M114 402h.1M135 419h.1M135 409h.1M135 405h.1M135 420h.1M156 419h.1M156 409h.1M156 405h.1M156 420h.1M177 419h.1M177 409h.1M177 405h.1"/>
<path d="M177 420h.1M198 419h.1M198 409h.1M198 405h.1M198 420h.1M198 419h1M198 409h1M198 405h1M198 420h1M199 419h.1M199 409h.1M199 405h.1"/>
<path d="M199 420h.1M219 419h.1M219 409h.1M219 405h.1M219 420h.1M219 419h1M219 409h1M219 405h1M219 420h1M220 419h.1M220 409h.1M220 405h.1"/>
<path d="M220 420h.1M240 419h.1M240 409h.1M240 405h.1M240 420h.1M240 419h1M240 409h1M240 405h1M240 420h1M241 419h.1M241 409h.1M241 405h.1"/>
<path d="M241 420h.1M261 419h.1M261 409h.1M261 405h.1M261 420h.1M261 419h1M261 409h1M261 405h1M261 420h1M262 419h.1M262 409h.1M262 405h.1"/>
<path d="M262 420h.1M114 423h.1M114 438h.1M114 434h.1M114 422h.1M114 421h.1M135 423h.1M135 438h.1M135 434h.1M156 423h.1M156 438h.1M156 434h.1"/>
<path d="M177 423h.1M177 438h.1M177 434h.1M198 423h.1M198 438h.1M198 434h.1M198 423h1M198 438h1M198 434h1M199 423h.1M199 438h.1M199 434h.1"/>
<path d="M219 423h.1M219 438h.1M219 434h.1M219 423h1M219 438h1M219 434h1M220 423h.1M220 438h.1M220 434h.1M240 423h.1M240 438h.1M240 434h.1"/>
<path d="M240 423h1M240 438h1M240 434h1M241 423h.1M241 438h.1M241 434h.1M261 423h.1M261 438h.1M261 434h.1M261 423h1M261 438h1M261 434h1"/>
<path d="M262 423h.1M262 438h.1M262 434h.1M114 453h.1M114 454h.1M114 452h.1M114 448h.1M114 441h.1M114 449h.1M114 440h.1M114 453h220M114 454h220"/>
<path d="M114 447h.1M114 454v30M114 453v1M117 453v1M117 454h.1M117 453h.1M117 459h.1M121 454h.1M121 453h.1M121 453v1M127 453v1M127 453l2 1"/>
<path d="M128 453v1M129 453v1M130 453v1M130 454h.1M130 453h.1M134 454h.1M134 453h.1M134 453v1M135 452h.1M135 448h.1M135 453h.1M135 454h.1"/>
<path d="M138 453v1M138 454h.1M138 453h.1M142 454h.1M142 453h.1M142 453v1M148 453v1M148 453l2 1M149 453v1M150 453v1M151 453v1M151 454h.1"/>
<path d="M151 453h.1M155 454h.1M155 453h.1M155 453v1M156 452h.1M156 448h.1M156 453h.1M156 454h.1M159 453v1M159 454h.1M159 453h.1M163 454h.1"/>
<path d="M163 453h.1M163 453v1M169 453v1M169 453l2 1M170 453v1M171 453v1M172 453v1M172 454h.1M172 453h.1M176 454h.1M176 453h.1M176 453v1"/>
<path d="M177 452h.1M177 448h.1M177 453h.1M177 454h.1M180 453v1M180 454h.1M180 453h.1M184 454h.1M184 453h.1M184 453v1M191 453v1M191 453l1 1"/>
<path d="M192 453v1M193 453v1M193 454h.1M193 453h.1M197 454h.1M197 453h.1M197 453v1M198 452h.1M198 448h.1M198 452h1M198 448h1M199 453h.1"/>
<path d="M199 454h.1M199 452h.1M199 448h.1M201 453v1M201 454h.1M201 453h.1M205 454h.1M205 453h.1M205 453v1M212 453v1M212 453l1 1M213 453v1"/>
<path d="M214 453v1M214 454h.1M214 453h.1M218 454h.1M218 453h.1M218 453v1M219 452h.1M219 448h.1M219 452h1M219 448h1M220 453h.1M220 454h.1"/>
<path d="M220 452h.1M220 448h.1M222 453v1M222 454h.1M222 453h.1M226 454h.1M226 453h.1M226 453v1M233 453v1M233 453l2 1M234 453v1M235 453v1"/>
<path d="M235 454h.1M235 453h.1M239 454h.1M239 453h.1M239 453v1M240 452h.1M240 448h.1M240 452h1M240 448h1M241 453h.1M241 454h.1M241 452h.1"/>
<path d="M241 448h.1M243 453v1M243 454h.1M243 453h.1M247 454h.1M247 453h.1M247 453v1M254 453v1M254 453l2 1M255 453v1M256 453v1M256 454h.1"/>
<path d="M256 453h.1M260 454h.1M260 453h.1M260 453v1M261 452h.1M261 448h.1M261 452h1M261 448h1M262 453h.1M262 454h.1M262 452h.1M262 448h.1"/>
<path d="M264 454h.1M264 453h.1M264 453v1M268 454h.1M268 453h.1M268 453v1M275 453v1M275 453l2 1M276 453v1M277 453v1M278 454h.1M278 453h.1"/>
<path d="M278 453v1M281 454h.1M281 453h.1M281 453v1M283 454h.1M283 453h.1M289 454v30M290 453v1M296 453h.1M296 454h.1M296 453v1M298 454h.1"/>
<path d="M298 453h.1M298 453v1M320 453h.1M320 454h.1M320 453v1M322 454h.1M322 453h.1M322 453v1M328 454h.1M328 453h.1M328 453v1M330 453v1"/>
<path d="M331 453v1M333 453v1M333 454h.1M333 453h.1M334 454h.1M334 453h.1M334 453v1M114 466h.1M114 463h.1M114 477h.1M117 478h.1M117 469h.1"/>
<path d="M121 479v5M121 479h.1M121 479h9M130 479h.1M130 479v5M135 466h.1M135 463h.1M135 477h.1M142 479v5M142 479h.1M142 479h9M151 479h.1"/>
<path d="M151 479v5M156 466h.1M156 463h.1M156 477h.1M163 479v5M163 479h.1M163 479h9M172 479h.1M172 479v5M177 466h.1M177 463h.1M177 477h.1"/>
<path d="M184 479h.1M184 479v5M184 479h9M193 479h.1M193 479v5M198 466h.1M198 463h.1M198 477h.1M198 466h1M198 463h1M198 477h1M199 466h.1"/>
<path d="M199 463h.1M199 477h.1M205 479v5M205 479h.1M205 479h9M214 479h.1M214 479v5M219 466h.1M219 463h.1M219 477h.1M219 466h1M219 463h1"/>
<path d="M219 477h1M220 466h.1M220 463h.1M220 477h.1M226 479v5M226 479h.1M226 479h9M235 479h.1M235 479v5M240 466h.1M240 463h.1M240 477h.1"/>
<path d="M240 466h1M240 463h1M240 477h1M241 466h.1M241 463h.1M241 477h.1M247 479v5M247 479h.1M247 479h9M256 479h.1M256 479v5M261 466h.1"/>
<path d="M261 463h.1M261 477h.1M261 466h1M261 463h1M261 477h1M262 466h.1M262 463h.1M262 477h.1M268 479v5M268 479h.1M268 479h9M277 479h.1"/>
<path d="M277 479h1M278 479h.1M278 479v5M114 484h.1M114 481h.1M114 484h220M114 484h3M117 484h.1M119 484h.1M120 484h.1M120 483h.1M120 483h1"/>
<path d="M121 484h.1M121 483h.1M121 483v1M121 484h1M121 483h-1M122 484h.1M122 481h.1M122 481v3M122 480h.1M122 480v1M123 480h.1M123 480h-1"/>
<path d="M123 480h5M123 483h.1M123 482h.1M123 482v1M123 484h.1M123 482h1M123 484h1M124 482h.1M124 483h-1M124 482v1M124 483h.1M124 484h.1"/>
<path d="M124 484h3M126 484h.1M127 483h.1M127 484h.1M127 482h.1M127 482v1M128 484h.1M128 480h.1M128 480v1M128 481h.1M128 481v3M128 484h2"/>
<path d="M129 484h.1M129 484h-2M130 484h.1M130 483h.1M130 483v1M134 484h.1M134 484h4M135 484h.1M135 481h.1M138 484h.1M140 484h.1M141 484h.1"/>
<path d="M141 483h.1M141 483h1M142 483h.1M142 484h.1M142 483v1M142 482v1M142 484h1M142 483h-1M143 484h.1M143 481h.1M143 481v3M144 480l-1 1"/>
<path d="M144 480h.1M144 480h5M144 483h.1M144 482v1M144 482h.1M144 484h.1M144 482h1M144 484h1M145 484h.1M145 483h.1M145 483h-1M145 482h.1"/>
<path d="M145 482v1M145 484h3M147 484h.1M148 483h.1M148 484h.1M148 482v1M148 482h.1M148 483h1M149 483h.1M149 483h-1M149 484h.1M149 480h.1"/>
<path d="M149 480v1M149 481h.1M149 484h2M149 481v3M150 484h.1M150 484h-2M151 484h.1M151 483h.1M151 483v1M155 484h.1M155 484h4M156 484h.1"/>
<path d="M156 481h.1M159 484h.1M161 484h.1M162 484h.1M162 483h1M163 483h.1M163 483h-1M163 484h.1M163 483v1M163 482v1M163 484h1M164 484h.1"/>
<path d="M164 481h.1M164 481v3M165 480l-1 1M165 480h.1M165 480h5M165 483h.1M165 482v1M165 482h.1M165 482h1M165 483h1M165 484h.1M166 484h.1"/>
<path d="M166 483h.1M166 482h.1M166 482v1M166 484h3M168 484h.1M169 483h.1M169 484h.1M169 482h.1M169 482v1M169 482l1 1M170 483h.1M170 483h-1"/>
<path d="M170 484h.1M170 480h.1M170 480v1M170 481h.1M170 481h1M171 484h.1M171 481h.1M171 481v3M171 484h1M171 484h-2M172 484h.1M172 483h.1"/>
<path d="M172 483v1M176 484h.1M176 484h4M177 484h.1M177 481h.1M180 484h.1M182 484h.1M183 484h.1M184 483h.1M184 484h.1M184 483v1M184 484h1"/>
<path d="M184 482v1M185 484h.1M185 481h.1M185 481v3M186 481h.1M186 481h-1M186 480h.1M186 480v1M186 480h5M186 483h.1M186 482h.1M186 482v1"/>
<path d="M186 483h1M187 482h-1M187 484h.1M187 483h.1M187 482h.1M187 482v1M187 484h3M189 484h.1M190 483h.1M190 484h.1M190 482h.1M190 482v1"/>
<path d="M190 482h1M191 482h.1M191 483h-1M191 482v1M191 484h.1M191 483h.1M191 480h.1M191 480v1M191 481h.1M191 481h1M192 481h.1M192 484h.1"/>
<path d="M192 481v3M192 484h1M192 484h-1M193 484h.1M193 483h.1M193 483v1M197 484h.1M197 484h4M198 484h.1M198 481h.1M198 481h1M199 484h.1"/>
<path d="M199 481h.1M201 484h.1M203 484h.1M204 484h.1M205 483h.1M205 484h.1M205 483v1M205 484h1M205 482v1M206 484h.1M206 481h.1M206 481v3"/>
<path d="M207 481h-1M207 481h.1M207 480v1M207 480h.1M207 480h5M207 483h.1M207 482h.1M207 483h1M207 482v1M208 483h.1M208 482h-1M208 482h.1"/>
<path d="M208 484h.1M208 482v1M208 484h3M210 484h.1M211 483h.1M211 484h.1M211 482v1M211 482h.1M211 482h1M212 483h.1M212 483h-1M212 482h.1"/>
<path d="M212 482v1M212 484h.1M212 480h.1M212 480v1M212 481h.1M212 481h1M213 481h.1M213 484h.1M213 481v3M213 484h1M213 484h-1M214 484h.1"/>
<path d="M214 483h.1M214 483v1M218 484h.1M218 484h4M219 484h.1M219 481h.1M219 481h1M220 484h.1M220 481h.1M222 484h.1M224 484h.1M225 484h.1"/>
<path d="M226 483h.1M226 484h.1M226 483v1M226 482h.1M226 482v1M226 484h1M227 484h.1M227 481h.1M227 481v3M228 481h.1M228 481h-1M228 480v1"/>
<path d="M228 480h.1M228 480h5M228 483h.1M228 483h1M229 483h.1M229 483h-1M229 482v1M229 482h.1M229 484h.1M229 484h3M229 483h1M230 483h-1"/>
<path d="M230 483h.1M231 484h.1M232 483h.1M232 484h.1M232 482v1M232 482h.1M232 482h1M232 483h1M233 484h-1M233 484h.1M233 483h.1M233 482h.1"/>
<path d="M233 482v1M233 480h.1M233 480l1 1M234 481h.1M234 484h.1M234 484h1M234 481v3M235 484h-2M235 484h.1M235 483h.1M235 483v1M239 484h.1"/>
<path d="M239 484h4M240 484h.1M240 481h.1M240 481h1M241 484h.1M241 481h.1M243 484h.1M246 484h.1M247 483h.1M247 484h.1M247 483v1M247 482v1"/>
<path d="M247 484h2M249 484h.1M249 481h.1M249 481v3M249 480h.1M249 480v1M249 480h5M250 483h.1M250 482h.1M250 482v1M250 484h.1M250 484h3"/>
<path d="M250 483h1M251 483h-1M251 483h.1M252 484h.1M253 483h.1M253 484h.1M253 482h.1M253 482v1M253 483h1M254 484h.1M254 484h-1M254 482h-1"/>
<path d="M254 483h.1M254 482h.1M254 482v1M254 480h.1M254 480h1M255 480h.1M255 480v1M255 481h.1M255 484h.1M255 484h1M255 481v3M256 484h-2"/>
<path d="M256 484h.1M256 483h.1M256 483v1M260 484h.1M260 484h4M261 484h.1M261 481h.1M261 481h1M262 484h.1M262 481h.1M264 484h.1M267 484h.1"/>
<path d="M268 483h.1M268 484h.1M268 483v1M268 484h2M270 484h.1M270 481h.1M270 481v3M270 480h.1M270 480v1M270 480h5M271 483h.1M271 482h.1"/>
<path d="M271 482v1M271 484h.1M271 484h3M271 483h1M272 483h.1M273 484h.1M274 483h.1M274 483h1M274 484h.1M275 483h.1M275 482l-1 1M275 484h.1"/>
<path d="M275 484h-1M275 482h.1M275 482v1M275 480h.1M275 480h1M276 480h.1M276 480v1M276 481h.1M276 484h.1M276 484h2M276 481v3M277 484h-2"/>
<path d="M277 484h.1M278 484h.1M278 483h.1M278 483l-1 1M281 484h.1M281 484h2M283 484h.1M290 484h.1M292 484h.1M296 484h.1M297 484h.1M298 484h.1"/>
<path d="M320 484h.1M322 484h.1M328 484h.1M330 484h.1M331 484h.1M333 484h.1M334 484h.1"/>
</g>
<text font-size="12" fill="#617e94" x="23" y="63">TOP RUN</text>
<g font-size="7.8" fill="#617e94">
<text x="23" y="27">CALIPER / 2605</text>
<text x="795" y="27">2605-56-B01</text>
</g>
<text font-size="7.1" fill="#617e94" x="399" y="97">PART SCHEDULE</text>
<g font-size="6.3" fill="#617e94">
<text x="25" y="97">ASSEMBLY / ISOMETRIC</text>
<text x="25" y="344">ASSEMBLY / TOP</text>
</g>
<text font-size="6" fill="#617e94" x="399" y="455">DRAWING REFERENCES</text>
<text font-size="5.6" fill="#93a8b9" x="23" y="75">31 bodies / 11 unique part types / installed source positions</text>
<g font-size="5.3" fill="#617e94">
<text x="762" y="135">1</text>
<text x="762" y="152">1</text>
<text x="762" y="168">1</text>
<text x="762" y="185">8</text>
<text x="762" y="201">1</text>
<text x="762" y="218">8</text>
<text x="762" y="235">7</text>
<text x="762" y="251">1</text>
<text x="762" y="268">1</text>
<text x="762" y="284">1</text>
<text x="762" y="301">1</text>
</g>
<g font-size="5.3" fill="#93a8b9">
<text x="399" y="467">END A: length origin. EDGE C: marked transverse edge.</text>
<text x="399" y="478">Each hole/slot includes size and two center-location dimensions.</text>
<text x="399" y="488">Formed bodies retain their source radii and actual sections.</text>
<text x="399" y="498">Material, finish and manufacturing tolerances require job release data.</text>
</g>
<g font-size="4.9" fill="#93a8b9">
<text x="23" y="38">BUCKET ASSEMBLY / PART SCHEDULE</text>
<text x="399" y="107">One sheet per unique geometry / quantity belongs to this bucket</text>
</g>
<g font-size="4.9" fill="#617e94">
<text x="399" y="122">ITEM / DRAWING</text>
<text x="522" y="122">DESCRIPTION</text>
<text x="755" y="122">QTY</text>
<text x="787" y="122">MAX 3D SPAN</text>
<text x="399" y="135">01 / 2605-B01-P01</text>
<text x="522" y="135">structure box asm TOP 5-6 body 187</text>
<text x="816" y="135">130-25/32&quot;</text>
<text x="399" y="152">02 / 2605-B01-P02</text>
<text x="522" y="152">structure box asm TOP 5-6 body 189</text>
<text x="816" y="152">130-25/32&quot;</text>
<text x="399" y="168">03 / 2605-B01-P03</text>
<text x="522" y="168">structure box asm TOP 5-6 body 191</text>
<text x="819" y="168">108-9/16&quot;</text>
<text x="399" y="185">04 / 2605-B01-P04</text>
<text x="522" y="185">steel substread 5-6 TYP Tread</text>
<text x="825" y="185">68-1/8&quot;</text>
<text x="399" y="201">05 / 2605-B01-P05</text>
<text x="522" y="201">steel substread 5-6 SPLICE Riser</text>
<text x="819" y="201">67-17/32&quot;</text>
<text x="399" y="218">06 / 2605-B01-P06</text>
<text x="522" y="218">base shoe top mount plate Tread-Side</text>
<text x="822" y="218">5-17/32&quot;</text>
<text x="399" y="235">07 / 2605-B01-P07</text>
<text x="522" y="235">steel substread 5-6 TYP Riser</text>
<text x="825" y="235">67-1/2&quot;</text>
<text x="399" y="251">08 / 2605-B01-P08</text>
<text x="522" y="251">structure box asm TOP 5-6 body 232</text>
<text x="816" y="251">130-25/32&quot;</text>
<text x="399" y="268">09 / 2605-B01-P09</text>
<text x="522" y="268">structure box asm TOP 5-6 body 234</text>
<text x="816" y="268">130-25/32&quot;</text>
<text x="399" y="284">10 / 2605-B01-P10</text>
<text x="522" y="284">structure box asm TOP 5-6 body 236</text>
<text x="819" y="284">108-9/16&quot;</text>
<text x="399" y="301">11 / 2605-B01-P11</text>
<text x="522" y="301">stringer plate TOP Run 5-6 Stringer VERT Wall E</text>
<text x="816" y="301">157-21/32&quot;</text>
<text x="23" y="532">INCHES / ANSI D 34 x 22 IN / ASSEMBLY NTS</text>
</g>
<g font-size="4.6" fill="#93a8b9">
<text x="789" y="38">REVIEW 08 / 2026-10-14</text>
<text x="23" y="541">MODEL-DERIVED REVIEW SET / source geometry and bucket quantities retained</text>
</g>
<text font-size="4.2" fill="#93a8b9" x="754" y="541">SOURCE: 26-0527_UMG stair asmJR2.STEP</text>
</svg>
